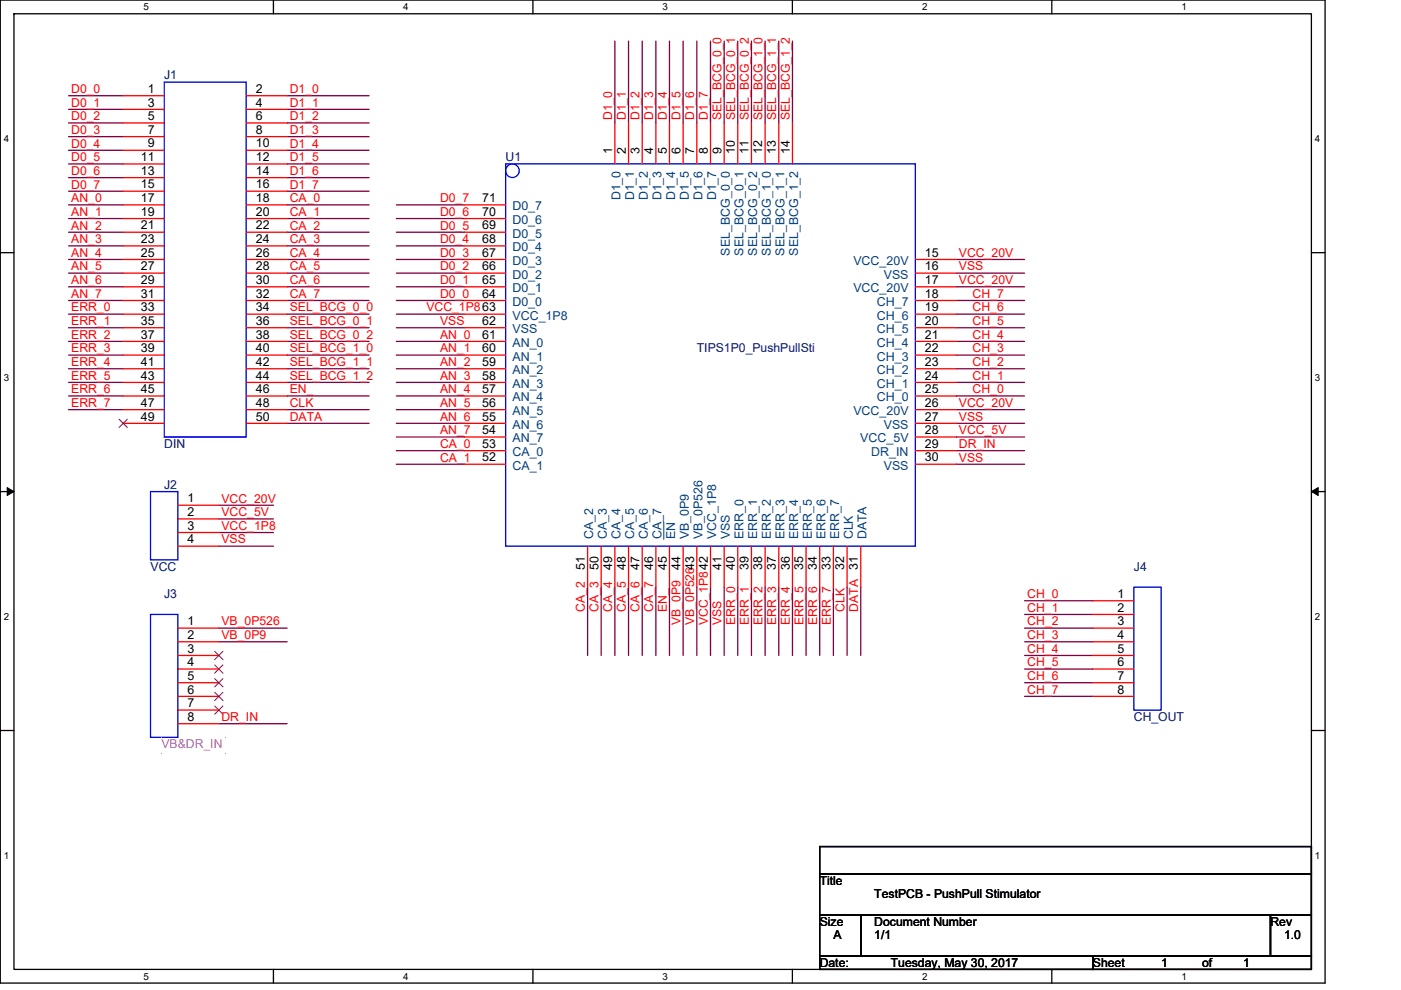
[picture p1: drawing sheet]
<svg xmlns="http://www.w3.org/2000/svg" width="297mm" height="210mm" viewBox="0 0 297 210" stroke-linecap="round" stroke-linejoin="round" font-family="sans-serif">
<path d="M.1 0h280.8v208.5h-280.8zM3 2.9h275v202.7h-275z" fill="none" stroke="#000" stroke-width=".28"/>
<g fill="#fff">
<path d="M30.5 .3h1.1v2.3h-1.1z"/>
<path d="M30.5 205.9h1.1v2.3h-1.1z"/>
</g>
<path d="M58 0v2.9M58 205.6v2.9" fill="none" stroke="#000" stroke-width=".28"/>
<g fill="#fff">
<path d="M85.5 .3h1.1v2.3h-1.1z"/>
<path d="M85.5 205.9h1.1v2.3h-1.1z"/>
</g>
<path d="M113 0v2.9M113 205.6v2.9" fill="none" stroke="#000" stroke-width=".28"/>
<g fill="#fff">
<path d="M140.5 .3h1.1v2.3h-1.1z"/>
<path d="M140.5 205.9h1.1v2.3h-1.1z"/>
</g>
<path d="M168 0v2.9M168 205.6v2.9" fill="none" stroke="#000" stroke-width=".28"/>
<g fill="#fff">
<path d="M195.5 .3h1.2v2.3h-1.2z"/>
<path d="M195.5 205.9h1.2v2.3h-1.2z"/>
</g>
<path d="M223 0v2.9M223 205.6v2.9" fill="none" stroke="#000" stroke-width=".28"/>
<g fill="#fff">
<path d="M250.5 .3h1.2v2.3h-1.2z"/>
<path d="M250.5 205.9h1.2v2.3h-1.2z"/>
<path d="M.8 28.3h1.2v2.3h-1.2z"/>
<path d="M278.8 28.3h1.1v2.3h-1.1z"/>
<path d="M.8 78.9h1.2v2.3h-1.2z"/>
<path d="M278.8 78.9h1.1v2.3h-1.1z"/>
</g>
<path d="M.1 53.6h2.9M278 53.6h2.9" fill="none" stroke="#000" stroke-width=".28"/>
<g fill="#fff">
<path d="M.8 129.6h1.2v2.3h-1.2z"/>
<path d="M278.8 129.6h1.1v2.3h-1.1z"/>
</g>
<path d="M.1 104.3h2.9M278 104.3h2.9" fill="none" stroke="#000" stroke-width=".28"/>
<path d="M1.5 103.4l1.5 .9-1.5 .8zM278 104.3l1.5-.9v1.7z" fill="#000" stroke="#000" stroke-width=".21"/>
<g fill="#fff">
<path d="M.8 180.3h1.2v2.3h-1.2z"/>
<path d="M278.8 180.3h1.1v2.3h-1.1z"/>
</g>
<path d="M.1 154.9h2.9M278 154.9h2.9M173.8 179.6h104.2v5.7h-104.2zM173.8 194h8.7v8.7h-8.7zM173.8 185.3h104.2v8.7h-104.2zM182.5 194h86.9v8.7h-86.9zM269.4 194h8.6v8.7h-8.6zM173.8 202.7h57.9v2.9h-57.9zM231.7 202.7h46.3v2.9h-46.3z" fill="none" stroke="#000" stroke-width=".28"/>
<g fill="none" stroke="#800040" stroke-width=".28">
<path d="M130.4 8.7v17.4M133.3 8.7v17.4M136.2 8.7v17.4M139.1 8.7v17.4M141.9 8.7v17.4M144.8 8.7v17.4M147.7 8.7v17.4M150.6 8.7v17.4M153.5 8.7v17.4M156.4 8.7v17.4M159.3 8.7v17.4M162.2 8.7v17.4"/>
<path d="M165.1 8.7v17.4M168 8.7v17.4M14.5 20.3h11.6M14.5 23.2h11.6M14.5 26.1h11.6M14.5 29h11.6M14.5 31.9h11.6M14.5 34.8h11.6M14.5 37.7h11.6M60.9 20.3h17.3M60.9 23.2h17.3M60.9 26.1h17.3"/>
<path d="M60.9 29h17.3M60.9 31.9h17.3M60.9 34.8h17.3M60.9 37.7h17.3M14.5 40.6h11.6M14.5 43.5h11.6M14.5 46.4h11.6M14.5 49.3h11.6M14.5 52.2h11.6M14.5 57.9h11.6M14.5 55h11.6M60.9 40.6h17.3"/>
<path d="M60.9 43.5h17.3M60.9 46.4h17.3M60.9 52.2h17.3M60.9 49.3h17.3M60.9 55h17.3M60.9 57.9h17.3M84 43.5h14.5M84 46.4h14.5M84 49.3h14.5M84 52.2h14.5M84 55h14.5M84 57.9h14.5"/>
<path d="M202.8 57.9h14.4M202.8 55h14.4M14.5 63.7h11.6M14.5 60.8h11.6M14.5 66.6h11.6M14.5 69.5h11.6M14.5 72.4h11.6M14.5 75.3h11.6M14.5 78.2h11.6M60.9 60.8h17.3M60.9 63.7h17.3M60.9 66.6h17.3"/>
<path d="M60.9 69.5h17.3M60.9 75.3h17.3M60.9 72.4h17.3M60.9 78.2h17.3M84 60.8h14.5M84 63.7h14.5M84 72.4h14.5M84 75.3h14.5M84 78.2h14.5M84 66.6h14.5M84 69.5h14.5M202.8 78.2h14.4"/>
<path d="M202.8 75.3h14.4M202.8 72.4h14.4M202.8 63.7h14.4M202.8 66.6h14.4M202.8 69.5h14.4M202.8 60.8h14.4M14.5 81.1h11.6M14.5 86.9h11.6M14.5 84h11.6M60.9 84h17.3M60.9 81.1h17.3M60.9 86.9h17.3"/>
<path d="M60.9 89.8h17.3M84 81.1h14.5M84 84h14.5M84 86.9h14.5M84 89.8h14.5M84 92.7h14.5M84 95.6h14.5M84 98.5h14.5M202.8 92.7h14.4M202.8 95.6h14.4M202.8 98.5h14.4M202.8 89.8h14.4"/>
<path d="M202.8 86.9h14.4M202.8 81.1h14.4M202.8 84h14.4M46.4 115.8h11.6M46.4 112.9h11.6M46.4 110.1h11.6M46.4 107.2h11.6M46.4 133.2h14.5M46.4 136.1h14.5M124.6 124.5v14.5M127.5 124.5v14.5M130.4 124.5v14.5"/>
<path d="M133.3 124.5v14.5M136.2 124.5v14.5M139.1 124.5v14.5M141.9 124.5v14.5M144.8 124.5v14.5M147.7 124.5v14.5M150.6 124.5v14.5M153.5 124.5v14.5M156.4 124.5v14.5M159.3 124.5v14.5M162.2 124.5v14.5M165.1 124.5v14.5"/>
<path d="M168 124.5v14.5M170.9 124.5v14.5M173.8 124.5v14.5M176.7 124.5v14.5M179.6 124.5v14.5M182.5 124.5v14.5M217.2 127.4h14.5M217.2 130.3h14.5M217.2 133.2h14.5M217.2 136.1h14.5M217.2 139h14.5M46.4 153.5h14.5"/>
<path d="M217.2 141.9h14.5M217.2 144.8h14.5M217.2 147.7h14.5"/>
</g>
<path d="M31.9 104.3h5.8v14.4h-5.8zM31.9 130.3h5.8v26.1h-5.8zM240.4 124.5h5.8v26.1h-5.8z" fill="none" stroke="#00f" stroke-width=".28"/>
<path d="M37.7 107.2h8.7M37.7 110.1h8.7M37.7 112.9h8.7M37.7 115.8h8.7M231.7 127.4h8.7M231.7 130.3h8.7M231.7 133.2h8.7M231.7 136.1h8.7M231.7 139h8.7M231.7 141.9h8.7M231.7 144.8h8.7M231.7 147.7h8.7" fill="none" stroke="#f00" stroke-width=".28"/>
<g fill="#f0f">
<path d="M34.1 156.3h.2v.2h-.2z"/>
<path d="M47.7 156.3h.2v.2h-.2z"/>
<path d="M47.7 159.8h.2v.2h-.2z"/>
<path d="M34.1 159.8h.2v.2h-.2z"/>
</g>
<g fill="none" stroke="#f00" stroke-width=".28">
<path d="M26.1 20.3h8.7M26.1 23.2h8.7M26.1 26.1h8.7M26.1 29h8.7M26.1 31.9h8.7M26.1 34.8h8.7M26.1 37.7h8.7M52.2 20.3h8.7M52.2 23.2h8.7M52.2 26.1h8.7M52.2 29h8.7M52.2 31.9h8.7"/>
<path d="M52.2 34.8h8.7M52.2 37.7h8.7M130.4 26.1v8.7M133.3 26.1v8.7M136.2 26.1v8.7M139.1 26.1v8.7M141.9 26.1v8.7M144.8 26.1v8.7M147.7 26.1v8.7M150.6 26.1v8.7M153.5 26.1v8.7M156.4 26.1v8.7"/>
<path d="M159.3 26.1v8.7M162.2 26.1v8.7M165.1 26.1v8.7M168 26.1v8.7M26.1 40.6h8.7M26.1 43.5h8.7M26.1 46.4h8.7M26.1 49.3h8.7M26.1 52.2h8.7M26.1 55h8.7M26.1 57.9h8.7M52.2 40.6h8.7"/>
<path d="M52.2 43.5h8.7M52.2 46.4h8.7M52.2 49.3h8.7M52.2 52.2h8.7M52.2 55h8.7M52.2 57.9h8.7M98.5 57.9h8.7M98.5 55h8.7M98.5 52.2h8.7M98.5 49.3h8.7M98.5 46.4h8.7M98.5 43.5h8.7"/>
<path d="M194.1 55h8.7M194.1 57.9h8.7M26.1 60.8h8.7M26.1 63.7h8.7M26.1 66.6h8.7M26.1 69.5h8.7M26.1 72.4h8.7M26.1 75.3h8.7M26.1 78.2h8.7M52.2 60.8h8.7M52.2 63.7h8.7M52.2 66.6h8.7"/>
<path d="M52.2 69.5h8.7M52.2 72.4h8.7M52.2 75.3h8.7M52.2 78.2h8.7M98.5 78.2h8.7M98.5 75.3h8.7M98.5 72.4h8.7M98.5 69.5h8.7M98.5 66.6h8.7M98.5 63.7h8.7M98.5 60.8h8.7M194.1 60.8h8.7"/>
<path d="M194.1 63.7h8.7M194.1 66.6h8.7M194.1 69.5h8.7M194.1 72.4h8.7M194.1 75.3h8.7M194.1 78.2h8.7M26.1 81.1h8.7M26.1 84h8.7M26.1 86.9h8.7M26.1 89.8h8.7M52.2 81.1h8.7M52.2 84h8.7"/>
<path d="M52.2 86.9h8.7M52.2 89.8h8.7M98.5 98.5h8.7M98.5 95.6h8.7M98.5 92.7h8.7M98.5 89.8h8.7M98.5 86.9h8.7M98.5 84h8.7M98.5 81.1h8.7M194.1 81.1h8.7M194.1 84h8.7M194.1 86.9h8.7"/>
<path d="M194.1 89.8h8.7M194.1 92.7h8.7M194.1 95.6h8.7M194.1 98.5h8.7M124.6 115.8v8.7M127.5 115.8v8.7M130.4 115.8v8.7M133.3 115.8v8.7M136.2 115.8v8.7M139.1 115.8v8.7M141.9 115.8v8.7M144.8 115.8v8.7"/>
<path d="M147.7 115.8v8.7M150.6 115.8v8.7M153.5 115.8v8.7M156.4 115.8v8.7M159.3 115.8v8.7M162.2 115.8v8.7M165.1 115.8v8.7M168 115.8v8.7M170.9 115.8v8.7M173.8 115.8v8.7M176.7 115.8v8.7M179.6 115.8v8.7"/>
<path d="M182.5 115.8v8.7M37.7 133.2h8.7M37.7 136.1h8.7M37.7 139h8.7M37.7 141.9h8.7M37.7 144.8h8.7M37.7 147.7h8.7M37.7 150.6h8.7M37.7 153.5h8.7"/>
</g>
<path d="M25.2 88.9l1.8 1.8M27 88.9l-1.8 1.8M45.5 138.2l1.8 1.7M47.3 138.2l-1.8 1.7M45.5 141l1.8 1.8M45.5 143.9l1.8 1.8M45.5 146.8l1.8 1.8M45.5 149.7l1.8 1.8M47.3 141l-1.8 1.8M47.3 143.9l-1.8 1.8M47.3 146.8l-1.8 1.8M47.3 149.7l-1.8 1.8" fill="none" stroke="#804000" stroke-width=".21"/>
<g fill="none" stroke="#00f" stroke-width=".28">
<path d="M34.8 17.4h17.4v75.3h-17.4zM107.2 34.8h86.9v81h-86.9z"/>
<circle cx="108.6" cy="36.2" r="1.44"/>
</g>
<path d="M140.7 110.7v3.7" fill="none" stroke="#004080" stroke-width=".21"/>
<g font-size="2.6" fill="#000080">
<text x="34.8" y="16.8">J1</text>
<text x="107.2" y="34.2">U1</text>
<text x="147.7" y="74.7">TIPS1P0_PushPullSti</text>
<text x="34.8" y="95">DIN</text>
<text x="34.8" y="103.7">J2</text>
<text x="31.9" y="121.1">VCC</text>
<text x="240.4" y="121.1">J4</text>
<text x="34.8" y="126.9">J3</text>
<text x="240.4" y="152.9">CH_OUT</text>
</g>
<g font-size="2.6" fill="#f00">
<text x="15.1" y="19.7">D0_0</text>
<text x="15.1" y="22.6">D0_1</text>
<text x="61.4" y="19.7">D1_0</text>
<text x="61.4" y="22.6">D1_1</text>
<text x="15.1" y="25.5">D0_2</text>
<text x="15.1" y="28.4">D0_3</text>
<text x="61.4" y="25.5">D1_2</text>
<text x="61.4" y="28.4">D1_3</text>
<text x="129.8" y="25.5" transform="rotate(-90 129.8 25.5)">D1_0</text>
<text x="132.7" y="25.5" transform="rotate(-90 132.7 25.5)">D1_1</text>
<text x="135.6" y="25.5" transform="rotate(-90 135.6 25.5)">D1_2</text>
<text x="138.5" y="25.5" transform="rotate(-90 138.5 25.5)">D1_3</text>
<text x="141.4" y="25.5" transform="rotate(-90 141.4 25.5)">D1_4</text>
<text x="144.3" y="25.5" transform="rotate(-90 144.3 25.5)">D1_5</text>
<text x="147.2" y="25.5" transform="rotate(-90 147.2 25.5)">D1_6</text>
<text x="150.1" y="25.5" transform="rotate(-90 150.1 25.5)">D1_7</text>
<text x="153" y="25.5" transform="rotate(-90 153 25.5)">SEL_BCG_0_0</text>
<text x="155.8" y="25.5" transform="rotate(-90 155.8 25.5)">SEL_BCG_0_1</text>
<text x="158.7" y="25.5" transform="rotate(-90 158.7 25.5)">SEL_BCG_0_2</text>
<text x="161.6" y="25.5" transform="rotate(-90 161.6 25.5)">SEL_BCG_1_0</text>
<text x="164.5" y="25.5" transform="rotate(-90 164.5 25.5)">SEL_BCG_1_1</text>
<text x="167.4" y="25.5" transform="rotate(-90 167.4 25.5)">SEL_BCG_1_2</text>
<text x="15.1" y="31.3">D0_4</text>
<text x="15.1" y="34.2">D0_5</text>
<text x="61.4" y="31.3">D1_4</text>
<text x="61.4" y="34.2">D1_5</text>
<text x="15.1" y="37.1">D0_6</text>
<text x="15.1" y="40">D0_7</text>
<text x="61.4" y="37.1">D1_6</text>
<text x="61.4" y="40">D1_7</text>
<text x="15.1" y="42.9">AN_0</text>
<text x="15.1" y="45.8">AN_1</text>
<text x="61.4" y="42.9">CA_0</text>
<text x="61.4" y="45.8">CA_1</text>
<text x="93.3" y="42.9">D0_7</text>
<text x="93.3" y="45.8">D0_6</text>
<text x="15.1" y="48.7">AN_2</text>
<text x="15.1" y="51.6">AN_3</text>
<text x="61.4" y="51.6">CA_3</text>
<text x="61.4" y="48.7">CA_2</text>
<text x="93.3" y="48.7">D0_5</text>
<text x="93.3" y="51.6">D0_4</text>
<text x="15.1" y="57.4">AN_5</text>
<text x="15.1" y="54.5">AN_4</text>
<text x="61.4" y="54.5">CA_4</text>
<text x="61.4" y="57.4">CA_5</text>
<text x="93.3" y="54.5">D0_3</text>
<text x="93.3" y="57.4">D0_2</text>
<text x="203.3" y="57.4">VSS</text>
<text x="203.3" y="54.5">VCC_20V</text>
<text x="15.1" y="63.2">AN_7</text>
<text x="15.1" y="60.3">AN_6</text>
<text x="61.4" y="60.3">CA_6</text>
<text x="61.4" y="63.2">CA_7</text>
<text x="93.3" y="60.3">D0_1</text>
<text x="93.3" y="63.2">D0_0</text>
<text x="203.3" y="60.3">VCC_20V</text>
<text x="206.2" y="63.2">CH_7</text>
<text x="15.1" y="66.1">ERR_0</text>
<text x="15.1" y="68.9">ERR_1</text>
<text x="15.1" y="71.8">ERR_2</text>
<text x="61.4" y="66.1">SEL_BCG_0_0</text>
<text x="61.4" y="68.9">SEL_BCG_0_1</text>
<text x="61.4" y="71.8">SEL_BCG_0_2</text>
<text x="90.4" y="66.1">VCC_1P863</text>
<text x="93.3" y="71.8">AN_0</text>
<text x="93.3" y="68.9">VSS</text>
<text x="206.2" y="71.8">CH_4</text>
<text x="206.2" y="66.1">CH_6</text>
<text x="206.2" y="68.9">CH_5</text>
<text x="15.1" y="74.7">ERR_3</text>
<text x="15.1" y="77.6">ERR_4</text>
<text x="61.4" y="74.7">SEL_BCG_1_0</text>
<text x="61.4" y="77.6">SEL_BCG_1_1</text>
<text x="93.3" y="74.7">AN_1</text>
<text x="93.3" y="77.6">AN_2</text>
<text x="206.2" y="77.6">CH_2</text>
<text x="206.2" y="74.7">CH_3</text>
<text x="15.1" y="80.5">ERR_5</text>
<text x="15.1" y="83.4">ERR_6</text>
<text x="61.4" y="83.4">EN_</text>
<text x="61.4" y="80.5">SEL_BCG_1_2</text>
<text x="93.3" y="80.5">AN_3</text>
<text x="93.3" y="83.4">AN_4</text>
<text x="206.2" y="80.5">CH_1</text>
<text x="206.2" y="83.4">CH_0</text>
<text x="15.1" y="86.3">ERR_7</text>
<text x="61.4" y="86.3">CLK</text>
<text x="61.4" y="89.2">DATA</text>
<text x="93.3" y="86.3">AN_5</text>
<text x="93.3" y="89.2">AN_6</text>
<text x="203.3" y="89.2">VSS</text>
<text x="203.3" y="86.3">VCC_20V</text>
<text x="93.3" y="92.1">AN_7</text>
<text x="93.3" y="95">CA_0</text>
<text x="203.3" y="92.1">VCC_5V</text>
<text x="203.3" y="95">DR_IN</text>
<text x="93.3" y="97.9">CA_1</text>
<text x="203.3" y="97.9">VSS</text>
<text x="47" y="106.6">VCC_20V</text>
<text x="47" y="112.4">VCC_1P8</text>
<text x="47" y="109.5">VCC_5V</text>
<text x="47" y="115.3">VSS</text>
<text x="124" y="129.8" transform="rotate(-90 124 129.8)">CA_2</text>
<text x="126.9" y="129.8" transform="rotate(-90 126.9 129.8)">CA_3</text>
<text x="129.8" y="129.8" transform="rotate(-90 129.8 129.8)">CA_4</text>
<text x="132.7" y="129.8" transform="rotate(-90 132.7 129.8)">CA_5</text>
<text x="135.6" y="129.8" transform="rotate(-90 135.6 129.8)">CA_6</text>
<text x="138.5" y="129.8" transform="rotate(-90 138.5 129.8)">CA_7</text>
<text x="141.4" y="129.8" transform="rotate(-90 141.4 129.8)">EN_</text>
<text x="179" y="129.8" transform="rotate(-90 179 129.8)">CLK</text>
<text x="181.9" y="129.8" transform="rotate(-90 181.9 129.8)">DATA</text>
<text x="217.8" y="126.9">CH_0</text>
<text x="217.8" y="129.8">CH_1</text>
<text x="47" y="132.7">VB_0P526</text>
<text x="47" y="135.6">VB_0P9</text>
<text x="144.3" y="132.7" transform="rotate(-90 144.3 132.7)">VB_0P9</text>
<text x="147.2" y="132.7" transform="rotate(-90 147.2 132.7)">VB_0P52643</text>
<text x="150.1" y="132.7" transform="rotate(-90 150.1 132.7)">VCC_1P842</text>
<text x="153" y="132.7" transform="rotate(-90 153 132.7)">VSS</text>
<text x="155.8" y="132.7" transform="rotate(-90 155.8 132.7)">ERR_0</text>
<text x="158.7" y="132.7" transform="rotate(-90 158.7 132.7)">ERR_1</text>
<text x="161.6" y="132.7" transform="rotate(-90 161.6 132.7)">ERR_2</text>
<text x="164.5" y="132.7" transform="rotate(-90 164.5 132.7)">ERR_3</text>
<text x="167.4" y="132.7" transform="rotate(-90 167.4 132.7)">ERR_4</text>
<text x="170.3" y="132.7" transform="rotate(-90 170.3 132.7)">ERR_5</text>
<text x="173.2" y="132.7" transform="rotate(-90 173.2 132.7)">ERR_6</text>
<text x="176.1" y="132.7" transform="rotate(-90 176.1 132.7)">ERR_7</text>
<text x="217.8" y="132.7">CH_2</text>
<text x="217.8" y="135.6">CH_3</text>
<text x="217.8" y="138.5">CH_4</text>
<text x="217.8" y="141.3">CH_5</text>
<text x="217.8" y="144.2">CH_6</text>
<text x="217.8" y="147.1">CH_7</text>
<text x="47" y="152.9">DR_IN</text>
</g>
<g font-size="2.6">
<text x="31.3" y="19.7">1</text>
<text x="31.3" y="22.6">3</text>
<text x="54.2" y="19.7">2</text>
<text x="54.2" y="22.6">4</text>
<text x="31.3" y="25.5">5</text>
<text x="31.3" y="28.4">7</text>
<text x="54.2" y="25.5">6</text>
<text x="54.2" y="28.4">8</text>
<text x="29.9" y="34.2">11</text>
<text x="31.3" y="31.3">9</text>
<text x="54.2" y="31.3">10</text>
<text x="54.2" y="34.2">12</text>
<text x="129.8" y="32.7" transform="rotate(-90 129.8 32.7)">1</text>
<text x="132.7" y="32.7" transform="rotate(-90 132.7 32.7)">2</text>
<text x="135.6" y="32.7" transform="rotate(-90 135.6 32.7)">3</text>
<text x="138.5" y="32.7" transform="rotate(-90 138.5 32.7)">4</text>
<text x="141.3" y="32.7" transform="rotate(-90 141.3 32.7)">5</text>
<text x="144.2" y="32.7" transform="rotate(-90 144.2 32.7)">6</text>
<text x="147.1" y="32.7" transform="rotate(-90 147.1 32.7)">7</text>
<text x="150" y="32.7" transform="rotate(-90 150 32.7)">8</text>
<text x="152.9" y="32.7" transform="rotate(-90 152.9 32.7)">9</text>
<text x="155.8" y="32.7" transform="rotate(-90 155.8 32.7)">10</text>
<text x="158.7" y="32.7" transform="rotate(-90 158.7 32.7)">11</text>
<text x="161.6" y="32.7" transform="rotate(-90 161.6 32.7)">12</text>
<text x="164.5" y="32.7" transform="rotate(-90 164.5 32.7)">13</text>
<text x="167.4" y="32.7" transform="rotate(-90 167.4 32.7)">14</text>
<text x="29.9" y="37.1">13</text>
<text x="29.9" y="40">15</text>
<text x="54.2" y="37.1">14</text>
<text x="54.2" y="40">16</text>
<text x="29.9" y="42.9">17</text>
<text x="29.9" y="45.8">19</text>
<text x="54.2" y="42.9">18</text>
<text x="54.2" y="45.8">20</text>
<text x="102.3" y="45.8">70</text>
<text x="102.3" y="42.9">71</text>
<text x="29.9" y="48.7">21</text>
<text x="29.9" y="51.6">23</text>
<text x="54.2" y="48.7">22</text>
<text x="54.2" y="51.6">24</text>
<text x="102.3" y="51.6">68</text>
<text x="102.3" y="48.7">69</text>
<text x="29.9" y="54.4">25</text>
<text x="29.9" y="57.3">27</text>
<text x="54.2" y="54.4">26</text>
<text x="54.2" y="57.3">28</text>
<text x="102.3" y="57.3">66</text>
<text x="102.3" y="54.4">67</text>
<text x="196.1" y="54.4">15</text>
<text x="196.1" y="57.3">16</text>
<text x="29.9" y="60.2">29</text>
<text x="29.9" y="63.1">31</text>
<text x="54.2" y="60.2">30</text>
<text x="54.2" y="63.1">32</text>
<text x="102.3" y="63.1">64</text>
<text x="102.3" y="60.2">65</text>
<text x="196.1" y="60.2">17</text>
<text x="196.1" y="63.1">18</text>
<text x="29.9" y="66">33</text>
<text x="29.9" y="68.9">35</text>
<text x="29.9" y="71.8">37</text>
<text x="54.2" y="66">34</text>
<text x="54.2" y="68.9">36</text>
<text x="54.2" y="71.8">38</text>
<text x="102.3" y="71.8">61</text>
<text x="102.3" y="68.9">62</text>
<text x="196.1" y="66">19</text>
<text x="196.1" y="68.9">20</text>
<text x="196.1" y="71.8">21</text>
<text x="29.9" y="74.7">39</text>
<text x="29.9" y="77.6">41</text>
<text x="54.2" y="74.7">40</text>
<text x="54.2" y="77.6">42</text>
<text x="102.3" y="77.6">59</text>
<text x="102.3" y="74.7">60</text>
<text x="196.1" y="74.7">22</text>
<text x="196.1" y="77.6">23</text>
<text x="29.9" y="80.5">43</text>
<text x="29.9" y="83.4">45</text>
<text x="54.2" y="80.5">44</text>
<text x="54.2" y="83.4">46</text>
<text x="102.3" y="83.4">57</text>
<text x="102.3" y="80.5">58</text>
<text x="196.1" y="80.5">24</text>
<text x="196.1" y="83.4">25</text>
<text x="29.9" y="86.3">47</text>
<text x="29.9" y="89.2">49</text>
<text x="54.2" y="86.3">48</text>
<text x="54.2" y="89.2">50</text>
<text x="102.3" y="89.2">55</text>
<text x="102.3" y="86.3">56</text>
<text x="196.1" y="86.3">26</text>
<text x="196.1" y="89.2">27</text>
<text x="102.3" y="95">53</text>
<text x="102.3" y="92.1">54</text>
<text x="196.1" y="95">29</text>
<text x="196.1" y="92.1">28</text>
<text x="102.3" y="97.9">52</text>
<text x="196.1" y="97.9">30</text>
<text x="39.7" y="106.6">1</text>
<text x="39.7" y="109.5">2</text>
<text x="39.7" y="112.4">3</text>
<text x="39.7" y="115.3">4</text>
<text x="124" y="120.8" transform="rotate(-90 124 120.8)">51</text>
<text x="126.9" y="120.8" transform="rotate(-90 126.9 120.8)">50</text>
<text x="129.8" y="120.8" transform="rotate(-90 129.8 120.8)">49</text>
<text x="132.7" y="120.8" transform="rotate(-90 132.7 120.8)">48</text>
<text x="135.6" y="120.8" transform="rotate(-90 135.6 120.8)">47</text>
<text x="138.5" y="120.8" transform="rotate(-90 138.5 120.8)">46</text>
<text x="141.3" y="120.8" transform="rotate(-90 141.3 120.8)">45</text>
<text x="144.2" y="120.8" transform="rotate(-90 144.2 120.8)">44</text>
<text x="152.9" y="120.8" transform="rotate(-90 152.9 120.8)">41</text>
<text x="155.8" y="120.8" transform="rotate(-90 155.8 120.8)">40</text>
<text x="158.7" y="120.8" transform="rotate(-90 158.7 120.8)">39</text>
<text x="161.6" y="120.8" transform="rotate(-90 161.6 120.8)">38</text>
<text x="164.5" y="120.8" transform="rotate(-90 164.5 120.8)">37</text>
<text x="167.4" y="120.8" transform="rotate(-90 167.4 120.8)">36</text>
<text x="170.3" y="120.8" transform="rotate(-90 170.3 120.8)">35</text>
<text x="173.2" y="120.8" transform="rotate(-90 173.2 120.8)">34</text>
<text x="176.1" y="120.8" transform="rotate(-90 176.1 120.8)">33</text>
<text x="179" y="120.8" transform="rotate(-90 179 120.8)">32</text>
<text x="181.9" y="120.8" transform="rotate(-90 181.9 120.8)">31</text>
<text x="236.9" y="126.8">1</text>
<text x="236.9" y="129.7">2</text>
<text x="39.7" y="132.6">1</text>
<text x="39.7" y="135.5">2</text>
<text x="236.9" y="132.6">3</text>
<text x="236.9" y="135.5">4</text>
<text x="39.7" y="138.4">3</text>
<text x="39.7" y="141.3">4</text>
<text x="236.9" y="138.4">5</text>
<text x="236.9" y="141.3">6</text>
<text x="39.7" y="144.2">5</text>
<text x="39.7" y="147.1">6</text>
<text x="236.9" y="144.2">7</text>
<text x="236.9" y="147.1">8</text>
<text x="39.7" y="150">7</text>
<text x="39.7" y="152.9">8</text>
<text x="173.8" y="187.7">Title</text>
<text x="185.4" y="190.6">TestPCB - PushPull Stimulator</text>
<text x="173.8" y="196.4">Size</text>
<text x="185.4" y="196.4">Document Number</text>
<text x="269.4" y="196.4">Rev</text>
<text x="176.7" y="199.3">A</text>
<text x="185.4" y="199.3">1/1</text>
<text x="272.2" y="199.3">1.0</text>
<text x="173.8" y="205">Date:</text>
<text x="188.9" y="205">Tuesday, May 30, 2017</text>
<text x="231.7" y="205">Sheet</text>
<text x="246.2" y="205">1</text>
<text x="254.9" y="205">of</text>
<text x="263.6" y="205">1</text>
</g>
<g font-size="2.6" fill="#004080">
<text x="108.6" y="47.5">D0_6</text>
<text x="108.6" y="44.6">D0_7</text>
<text x="131.6" y="42.5" transform="rotate(-90 131.6 42.5)">D1_0</text>
<text x="134.5" y="42.5" transform="rotate(-90 134.5 42.5)">D1_1</text>
<text x="137.4" y="42.5" transform="rotate(-90 137.4 42.5)">D1_2</text>
<text x="140.3" y="42.5" transform="rotate(-90 140.3 42.5)">D1_3</text>
<text x="143.1" y="42.5" transform="rotate(-90 143.1 42.5)">D1_4</text>
<text x="146" y="42.5" transform="rotate(-90 146 42.5)">D1_5</text>
<text x="148.9" y="42.5" transform="rotate(-90 148.9 42.5)">D1_6</text>
<text x="151.8" y="42.5" transform="rotate(-90 151.8 42.5)">D1_7</text>
<text x="108.6" y="53.3">D0_4</text>
<text x="108.6" y="50.4">D0_5</text>
<text x="108.6" y="59.1">D0_2</text>
<text x="108.6" y="56.2">D0_3</text>
<text x="154.7" y="54.2" transform="rotate(-90 154.7 54.2)">SEL_BCG_0_0</text>
<text x="157.6" y="54.2" transform="rotate(-90 157.6 54.2)">SEL_BCG_0_1</text>
<text x="160.5" y="54.2" transform="rotate(-90 160.5 54.2)">SEL_BCG_0_2</text>
<text x="163.4" y="54.2" transform="rotate(-90 163.4 54.2)">SEL_BCG_1_0</text>
<text x="166.3" y="54.2" transform="rotate(-90 166.3 54.2)">SEL_BCG_1_1</text>
<text x="169.2" y="54.2" transform="rotate(-90 169.2 54.2)">SEL_BCG_1_2</text>
<text x="180.9" y="56.2">VCC_20V</text>
<text x="187.4" y="59.1">VSS</text>
<text x="108.6" y="64.9">D0_0</text>
<text x="108.6" y="62">D0_1</text>
<text x="180.9" y="62">VCC_20V</text>
<text x="185.9" y="64.9">CH_7</text>
<text x="108.6" y="70.7">VSS</text>
<text x="108.6" y="67.8">VCC_1P8</text>
<text x="185.9" y="67.8">CH_6</text>
<text x="185.9" y="70.7">CH_5</text>
<text x="108.6" y="76.5">AN_1</text>
<text x="108.6" y="73.6">AN_0</text>
<text x="185.9" y="73.6">CH_4</text>
<text x="185.9" y="76.5">CH_3</text>
<text x="108.6" y="82.3">AN_3</text>
<text x="108.6" y="79.4">AN_2</text>
<text x="185.9" y="79.4">CH_2</text>
<text x="185.9" y="82.3">CH_1</text>
<text x="108.6" y="88.1">AN_5</text>
<text x="108.6" y="85.2">AN_4</text>
<text x="180.9" y="88.1">VCC_20V</text>
<text x="185.9" y="85.2">CH_0</text>
<text x="108.6" y="93.9">AN_7</text>
<text x="108.6" y="91">AN_6</text>
<text x="182.4" y="93.9">VCC_5V</text>
<text x="187.4" y="91">VSS</text>
<text x="108.6" y="99.6">CA_1</text>
<text x="108.6" y="96.8">CA_0</text>
<text x="184.7" y="96.8">DR_IN</text>
<text x="187.4" y="99.6">VSS</text>
<text x="125.8" y="114.4" transform="rotate(-90 125.8 114.4)">CA_2</text>
<text x="128.7" y="114.4" transform="rotate(-90 128.7 114.4)">CA_3</text>
<text x="131.6" y="114.4" transform="rotate(-90 131.6 114.4)">CA_4</text>
<text x="134.5" y="114.4" transform="rotate(-90 134.5 114.4)">CA_5</text>
<text x="137.4" y="114.4" transform="rotate(-90 137.4 114.4)">CA_6</text>
<text x="140.3" y="114.4" transform="rotate(-90 140.3 114.4)">CA_7</text>
<text x="143.1" y="114.4" transform="rotate(-90 143.1 114.4)">EN</text>
<text x="146" y="114.4" transform="rotate(-90 146 114.4)">VB_0P9</text>
<text x="148.9" y="114.4" transform="rotate(-90 148.9 114.4)">VB_0P526</text>
<text x="151.8" y="114.4" transform="rotate(-90 151.8 114.4)">VCC_1P8</text>
<text x="154.7" y="114.4" transform="rotate(-90 154.7 114.4)">VSS</text>
<text x="157.6" y="114.4" transform="rotate(-90 157.6 114.4)">ERR_0</text>
<text x="160.5" y="114.4" transform="rotate(-90 160.5 114.4)">ERR_1</text>
<text x="163.4" y="114.4" transform="rotate(-90 163.4 114.4)">ERR_2</text>
<text x="166.3" y="114.4" transform="rotate(-90 166.3 114.4)">ERR_3</text>
<text x="169.2" y="114.4" transform="rotate(-90 169.2 114.4)">ERR_4</text>
<text x="172.1" y="114.4" transform="rotate(-90 172.1 114.4)">ERR_5</text>
<text x="175" y="114.4" transform="rotate(-90 175 114.4)">ERR_6</text>
<text x="177.9" y="114.4" transform="rotate(-90 177.9 114.4)">ERR_7</text>
<text x="180.8" y="114.4" transform="rotate(-90 180.8 114.4)">CLK</text>
<text x="183.7" y="114.4" transform="rotate(-90 183.7 114.4)">DATA</text>
</g>
<text font-size="2.6" fill="#f0f" x="34.2" y="158.7">VB&amp;DR_IN</text>
<g font-size="2.1">
<text x="30.5" y="2.2">5</text>
<text x="85.5" y="2.2">4</text>
<text x="140.5" y="2.2">3</text>
<text x="195.5" y="2.2">2</text>
<text x="250.5" y="2.2">1</text>
<text x=".8" y="30.1">4</text>
<text x="278.8" y="30.1">4</text>
<text x=".8" y="80.8">3</text>
<text x="278.8" y="80.8">3</text>
<text x=".8" y="131.4">2</text>
<text x="278.8" y="131.4">2</text>
<text x=".8" y="182.1">1</text>
<text x="278.8" y="182.1">1</text>
<text x="30.5" y="207.8">5</text>
<text x="85.5" y="207.8">4</text>
<text x="140.5" y="207.8">3</text>
<text x="195.5" y="207.8">2</text>
<text x="250.5" y="207.8">1</text>
</g>
</svg>
